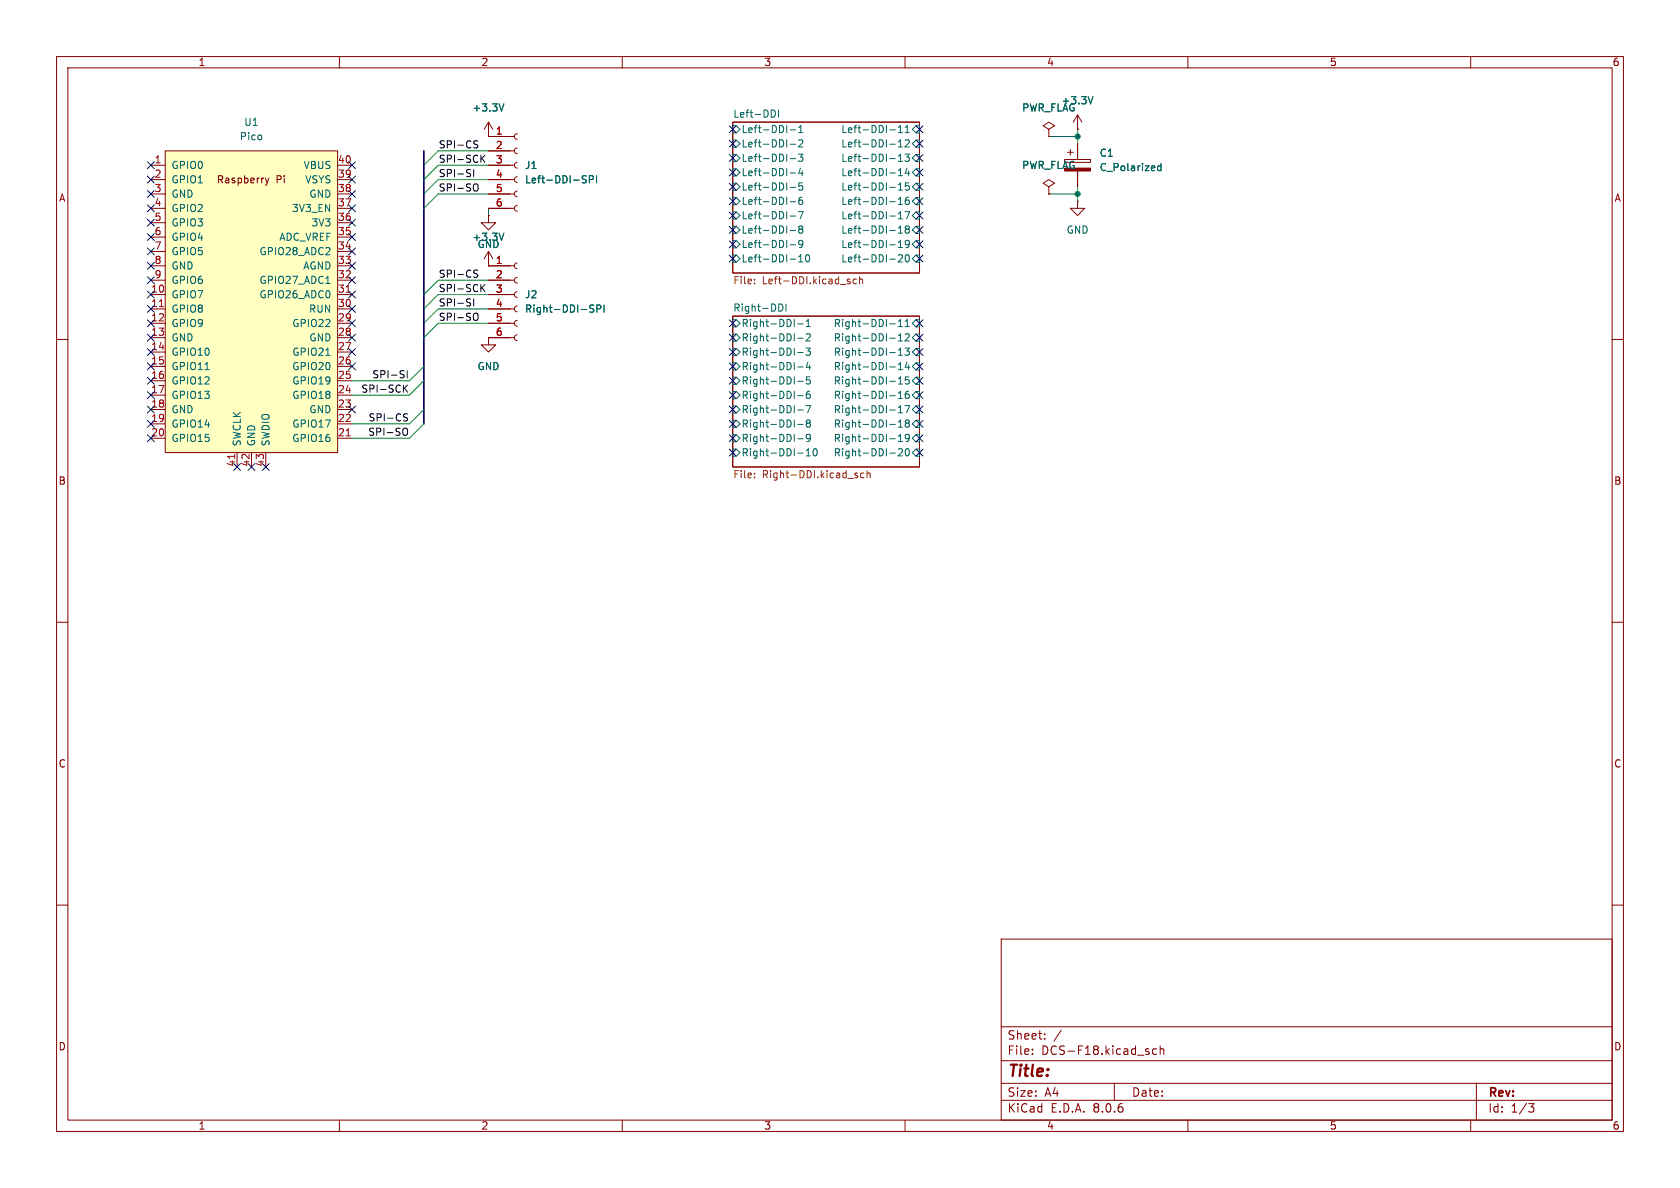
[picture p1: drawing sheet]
<svg xmlns="http://www.w3.org/2000/svg" width="297mm" height="210mm" viewBox="0 0 297 210" stroke-linecap="round" stroke-linejoin="round" font-family="sans-serif">
<g fill="none" stroke="#840000" stroke-width=".18">
<path d="M10 10h277v190h-277zM12 12h273v186h-273zM60 10v2M110 10v2M160 10v2M210 10v2M260 10v2M129.5 21.6h33.1v26.7h-33.1zM185.4 22.9l1-.7-1-.6-1 .6 1 .7v1.2M185.4 24.1h.1M188.2 28.2h4.6v.5h-4.6zM188.7 26.9h1"/>
<path d="M189.2 26.4v1M190.5 22.9h.1M190.5 20.3v2.6M190.5 25.4v2.8M190.5 30.2v2.8M190.5 20.3l-.8 1.3M190.5 20.3l.8 1.3M10 60h2M129.5 55.9h33.1v26.7h-33.1zM285 60h2M10 110h2M285 110h2"/>
<path d="M10 160h2M285 160h2M177 166h108v32h-108zM60 198v2M110 198v2M160 198v2M177 194.5h108M177 191.5h108M177 187.5h108M177 181.5h108M182.5 186.3v.1M182.5 185.5v.1"/>
<path d="M184.7 183.6v.1M184.7 182.8v.1M187.6 182.1l-1.3 2M197 191.5v3M204.5 185.5l-.5-.1-.3 .3v.4l.2 .2h.6M205.1 185.5l.2-.1 .4 .1v.9M205.1 184.9v1.5M210 198v2M260 198v2M261 191.5v6.5M270.2 195.1h1l-.5 .6 .4 .1 .1 .5-.3 .3h-.4"/>
</g>
<g fill="none" stroke="#006464" stroke-width=".18">
<path d="M136.4 19.4a.64 .64 0 0 1 .7 .7 .64 .64 0 0 1-.7 .6M137.6 19.4v1.3M193.2 17.1l-.4 1.3M129.5 32.4h.7l.6 .6-.6 .7h-.7zM129.5 37.5h.7l.6 .6-.6 .6h-.7zM129.5 34.9h.7l.6 .7-.6 .6h-.7zM129.5 24.8h.7l.6 .6-.6 .6h-.7zM129.5 29.8h.7l.6 .7-.6 .6h-.7zM129.5 22.2h.7l.6 .7-.6 .6h-.7zM129.5 27.3h.7l.6 .6-.6 .7h-.7zM139.7 33.1h1M139.7 38.2h1"/>
<path d="M139.7 35.7h1M139.7 23h1M139.7 25.5h1M139.7 30.6h1M139.7 28h1M141.1 27.2h.8l-.4 .5 .4 .2v.5l-.2 .1-.6-.1M141.1 37.4h.9l-.6 1.3M141.2 24.8l.5-.1 .2 .4-.8 .9h.8M141.2 23.4h.7M141.2 22.5l.4-.3v1.2M141.5 29.7l-.3 .9h.8M141.8 34.9h-.4a.86 .86 0 0 0 0 1.2l.5-.1v-.4l-.2-.2h-.4l-.1 .2"/>
<path d="M141.8 30.2v.9M141.9 32.3h-.6l-.1 .6 .2-.1 .4 .1 .1 .2v.4l-.2 .1-.5-.1M157.3 23h1M158.8 22.5l.4-.3v1.2M158.8 25.1l.4-.4v1.3M158.8 27.6l.4-.4v1.3M158.8 30.2l.4-.4v1.3M158.8 32.7l.4-.4v1.3M158.8 35.2l.4-.3v1.2M158.8 37.8l.4-.4v1.3M158.8 33.6h.7M158.8 36.1h.7"/>
<path d="M158.8 23.4h.7M158.8 31.1h.7M158.8 26h.7M158.8 28.5h.7M158.8 38.7h.7M160 27.2h.8l-.5 .5 .4 .2v.5l-.2 .1-.5-.1M160 37.4h.8l-.5 1.3M160 22.5l.4-.3v1.2M160 24.8l.5-.1 .3 .4-.8 .9h.8M160 23.4h.8M160.3 29.7l-.3 .9h.8M160.6 34.9h-.3a.86 .86 0 0 0 0 1.2l.4-.1 .1-.4-.3-.2h-.3l-.2 .2"/>
<path d="M160.6 30.2v.9M160.7 32.3h-.6l-.1 .6 .2-.1 .4 .1 .2 .2-.1 .4-.2 .1-.5-.1M161.9 22.2h.7v1.3h-.7l-.6-.6zM161.9 34.9h.7v1.3h-.7l-.6-.6zM161.9 29.8h.7v1.3h-.7l-.6-.6zM161.9 32.4h.7v1.3h-.7l-.6-.7zM161.9 24.8h.7v1.2h-.7l-.6-.6zM161.9 27.3h.7v1.3h-.7l-.6-.7zM161.9 37.5h.7v1.2h-.7l-.6-.6zM205.2 28.9v1.3M205.2 29.4l-.3-.1-.3 .3 .2 .5h.4M129.5 59.1h.7l.6 .6-.6 .6h-.7z"/>
<path d="M129.5 56.5h.7l.6 .7-.6 .6h-.7zM129.5 40h.7l.6 .6-.6 .7h-.7zM129.5 42.5h.7l.6 .7-.6 .6h-.7zM129.5 45.1h.7l.6 .6-.6 .7h-.7zM137.7 53.7a.64 .64 0 0 1 .7 .7 .64 .64 0 0 1-.7 .6M139 53.7v1.3M139.7 40.7h1M139.7 43.3h1M141 57.2h1M141 59.8h1M141.2 46.3h.7M141.2 45.4l.4-.4v1.3"/>
<path d="M141.4 40.5l-.2-.2 .2-.4h.3l.2 .3-.2 .3M141.4 40.5l-.2 .2 .1 .4 .1 .1h.4l.1-.2v-.4l-.2-.1M141.4 40.5h.3M141.9 43l-.2 .3-.4-.1-.1-.2 .1-.4 .4-.1 .2 .1a.84 .84 0 0 1-.3 1.2h-.3M142.5 59.1l.5-.1 .3 .4-.8 .9h.8M142.5 57.7h.8M142.5 56.8l.4-.3v1.2M142.5 45.2l.2-.2a.68 .68 0 0 1 .5 .7 .68 .68 0 0 1-.5 .6l-.2-.1-.1-.4zM157.3 57.2h1M157.3 59.8h1M158.8 57.7h.7M158.8 40.3l.4-.4v1.3"/>
<path d="M158.8 42.9l.4-.4v1.3M158.8 56.8l.4-.3v1.2M158.8 59.4l.4-.4v1.3M158.8 45.2l.5-.2 .2 .4-.7 .9h.7M158.8 41.2h.7M158.8 43.8h.7M160 56.8l.4-.3v1.2M160 57.7h.8M160 59.1l.5-.1 .3 .4-.8 .9h.8M160.2 45.1l.1-.1a.68 .68 0 0 1 .5 .7 .68 .68 0 0 1-.5 .6 .84 .84 0 0 1-.1-1.2zM160.3 40.5l-.3-.2 .3-.4h.2l.3 .3-.3 .3M160.3 40.5l-.3 .2 .1 .4 .2 .1h.3l.2-.2v-.3l-.3-.2"/>
<path d="M160.3 40.5h.2M160.8 43l-.3 .3-.3-.1-.2-.2 .2-.4 .3-.1 .2 .1a.84 .84 0 0 1-.3 1.2h-.2M161.9 56.5h.7v1.3h-.7l-.6-.6zM161.9 59.1h.7v1.2h-.7l-.6-.6zM161.9 42.5h.7v1.3h-.7l-.6-.6zM161.9 45.1h.7v1.3h-.7l-.6-.7zM161.9 40h.7v1.3h-.7l-.6-.7zM129.5 66.7h.7l.6 .6-.6 .6h-.7zM129.5 74.3h.7l.6 .6-.6 .7h-.7zM129.5 71.8h.7l.6 .6-.6 .6h-.7zM129.5 69.2h.7l.6 .7-.6 .6h-.7zM129.5 76.8h.7l.6 .7-.6 .6h-.7z"/>
<path d="M129.5 79.4h.7l.6 .6-.6 .6h-.7zM129.5 64.1h.7l.6 .7-.6 .6h-.7zM129.5 61.6h.7l.6 .6-.6 .7h-.7zM141 67.4h1M141 75h1M141 72.5h1M141 69.9h1M141 77.6h1M141 64.9h1M141 62.3h1M142.5 61.5h.8l-.5 .5 .4 .1v.6l-.2 .1-.5-.1M142.5 71.7h.8l-.5 1.3"/>
<path d="M142.5 79.7l.4-.4v1.3M142.8 74.8l-.3-.3 .3-.3h.2l.3 .3-.3 .3M142.8 74.8l-.3 .2 .1 .4 .2 .1 .3-.1 .2-.1v-.3l-.3-.2M142.8 74.8h.2M142.8 64l-.3 .9h.8M143.1 69.2h-.3a.85 .85 0 0 0 0 1.2l.4-.1 .1-.4-.3-.3-.3 .1-.2 .2M143.1 64.5v.8M143.2 66.6h-.6l-.1 .6 .2-.1 .4 .1 .2 .1-.1 .5-.2 .1-.5-.1M143.3 77.3l-.3 .3-.3-.1-.2-.2 .2-.5h.3l.2 .1a.84 .84 0 0 1-.3 1.1h-.2M143.9 79.4l.1-.1a.68 .68 0 0 1 .5 .7 .68 .68 0 0 1-.5 .6l-.1-.1-.2-.4zM157.3 67.4h1M157.3 75h1"/>
<path d="M157.3 72.5h1M157.3 69.9h1M157.3 77.6h1M157.3 64.9h1M157.3 62.3h1M158.8 67.9h.7M158.8 75.5h.7M158.8 70.4h.7M158.8 78h.7M158.8 61.9l.4-.4v1.3M158.8 64.4l.4-.3v1.2M158.8 67l.4-.4v1.3"/>
<path d="M158.8 69.5l.4-.3v1.2M158.8 72.1l.4-.4v1.3M158.8 74.6l.4-.4v1.3M158.8 77.1l.4-.3v1.2M158.8 79.4l.5-.1 .2 .4-.7 .9h.7M158.8 65.3h.7M158.8 60.3h.7M158.8 62.8h.7M158.8 73h.7M160 71.7h.8l-.5 1.3M160 61.5h.8l-.5 .5 .4 .1v.6l-.2 .1-.5-.1M160.2 79.4l.1-.1a.68 .68 0 0 1 .5 .7 .68 .68 0 0 1-.5 .6 .84 .84 0 0 1-.1-1.2z"/>
<path d="M160.3 74.8l-.3-.3 .3-.3h.2l.3 .3-.3 .3M160.3 74.8h.2M160.3 74.8l-.3 .2 .1 .4 .2 .1 .3-.1 .2-.1v-.3l-.3-.2M160.3 64l-.3 .9h.8M160.6 69.2h-.3a.86 .86 0 0 0 0 1.2l.4-.1 .1-.4-.3-.3-.3 .1-.2 .2M160.6 64.5v.8M160.7 66.6h-.6l-.1 .6 .2-.1 .4 .1 .2 .1-.1 .5-.2 .1-.5-.1M160.8 77.3l-.3 .3-.3-.1-.2-.2 .2-.5h.3l.2 .1a.84 .84 0 0 1-.3 1.1h-.2M161.9 69.2h.7v1.3h-.7l-.6-.6zM161.9 64.1h.7v1.3h-.7l-.6-.6zM161.9 66.7h.7v1.2h-.7l-.6-.6zM161.9 61.6h.7v1.3h-.7l-.6-.7z"/>
<path d="M161.9 76.8h.7v1.3h-.7l-.6-.6zM161.9 79.4h.7v1.2h-.7l-.6-.6zM161.9 71.8h.7v1.2h-.7l-.6-.6zM161.9 74.3h.7v1.3h-.7l-.6-.7zM141 80.1h1M142.5 80.6h.8M157.3 80.1h1"/>
</g>
<g fill="none" stroke="#725600" stroke-width=".18">
<path d="M133.4 49.4v.1M133.4 50v.2M150.1 49.7l.2 .2-.2 .3M150.1 49.3l.2 .1M151.4 49.4l-.4-.1-.2 .3 .1 .5h.5M152 49.4l.1-.1 .3 .1 .1 .8M152 48.9v1.3M133.4 84.3v.2M133.4 83.7v.1M151.3 84l.3 .1 .1 .2-.2 .2h-.3M151.3 83.6l.3 .1M152.7 83.7l-.3-.1-.3 .3 .2 .5h.4"/>
<path d="M153.3 83.7l.2-.1 .3 .1v.8M153.3 83.2v1.3"/>
</g>
<path d="M188.2 29.7h4.6v.5h-4.6z" fill="#840000" stroke="#840000" stroke-width=".18"/>
<path d="M29.2 26.7h30.5v53.3h-30.5z" fill="#ffffc2"/>
<g fill="none" stroke="#840000" stroke-width=".18">
<path d="M26.7 29.2h2.5M26.7 31.8h2.5M26.7 34.3h2.5M26.7 39.4h2.5M26.7 36.8h2.5M29.2 26.7h30.5v53.3h-30.5zM46.9 31.5l.3 .8M47.2 32.3l-.3 .5M47.5 31.5l-.3 .8M59.7 29.2h2.5M59.7 31.8h2.5M59.7 34.3h2.5"/>
<path d="M59.7 39.4h2.5M59.7 36.8h2.5M86.4 38.1v1.3h1.2l-1.2 1.2-1.3-1.2h1.3M86.4 38.1h.1M86.4 24.1h.1M86.4 29.2h4.5M86.4 31.8h4.5M86.4 34.3h4.5M86.4 36.8h4.5M86.4 21.6v2.5M86.4 26.7h4.5M86.4 24.1h4.5"/>
<path d="M86.4 21.6l-.8 1.3M86.4 21.6l.7 1.3M91.4 36.3l-.3 .2-.2 .3 .2 .4 .3 .1M91.4 33.8l-.3 .1-.2 .4 .2 .3 .3 .2M91.4 31.2l-.3 .2-.2 .4 .2 .3 .3 .2M91.4 28.7l-.3 .2-.2 .3 .2 .4 .3 .1M91.4 26.2l-.3 .1-.2 .4 .2 .3 .3 .2M91.4 23.6l-.3 .2-.2 .3 .2 .4 .3 .1M185.4 33l1-.6-1-.6-1 .6 1 .6v1.3M185.4 34.3h.1M185.4 24.1h.1M190.5 35.6v1.2h1.3l-1.3 1.3-1.3-1.3h1.3"/>
<path d="M190.5 35.6h.1M190.5 22.9h.1M190.5 25.4v2.8M190.5 30.2v2.8M26.7 52.1h2.5M26.7 54.6h2.5M26.7 57.2h2.5M26.7 59.7h2.5M26.7 49.5h2.5M26.7 47h2.5M26.7 44.5h2.5M26.7 41.9h2.5"/>
<path d="M59.7 52.1h2.5M59.7 54.6h2.5M59.7 57.2h2.5M59.7 59.7h2.5M59.7 49.5h2.5M59.7 47h2.5M59.7 44.5h2.5M59.7 41.9h2.5M86.4 47h.1M86.4 59.7v1.3h1.2l-1.2 1.2-1.3-1.2h1.3M86.4 59.7h.1M86.4 52.1h4.5"/>
<path d="M86.4 54.6h4.5M86.4 57.2h4.5M86.4 59.7h4.5M86.4 49.5h4.5M86.4 47h4.5M86.4 44.5l-.8 1.2M86.4 44.5v2.5M86.4 44.5l.7 1.2M91.4 59.2l-.3 .1-.2 .4 .2 .3 .3 .2M91.4 56.6l-.3 .2-.2 .4 .2 .3 .3 .2M91.4 54.1l-.3 .2-.2 .3 .2 .4 .3 .1M91.4 51.6l-.3 .1-.2 .4 .2 .3 .3 .2"/>
<path d="M91.4 49l-.3 .2-.2 .3 .2 .4 .3 .1M91.4 46.5l-.3 .1-.2 .4 .2 .3 .3 .2M26.7 62.2h2.5M26.7 64.8h2.5M26.7 67.3h2.5M26.7 69.9h2.5M26.7 72.4h2.5M26.7 74.9h2.5M26.7 77.5h2.5M59.7 62.2h2.5M59.7 64.8h2.5M59.7 67.3h2.5"/>
<path d="M59.7 69.9h2.5M59.7 72.4h2.5M59.7 74.9h2.5M59.7 77.5h2.5M41.9 80v2.6M44.4 80v2.6M47 80v2.6"/>
</g>
<path d="M28.2 54.2h.7M61.2 51.7h.7M61.2 77.1h.7M41.5 80.3v.7" fill="none" stroke="#a90000" stroke-width=".18"/>
<g fill="none" stroke="#006464" stroke-width=".18">
<path d="M89.1 18.4l-.4 1.2M193.2 17.1l-.4 1.3M103.2 31.7l.3 .1 .1 .3-.2 .2h-.3M103.2 31.1h.4M104.2 31.7h.6l.1-.2v-.3l-.7-.1v1.2M105.5 31.1v1.2M205.2 28.9v1.3M205.2 29.4l-.3-.1-.3 .3 .2 .5h.4M57.6 50.1h.7M89.1 41.2l-.4 1.3M104.4 54.5l.5 .1 .1 .3-.3 .3-.4-.1M104.4 54h.6"/>
<path d="M105.5 54.6l.6-.1 .1-.2v-.3l-.7-.1v1.3M106.8 53.9v1.3M36.3 65.3h.7M57.6 62.8h.7"/>
</g>
<g fill="none" stroke="#0f0f0f" stroke-width=".18">
<path d="M83 30.6l.2 .3-.2 .3M83 30h.2M83.7 30v1.2M83.9 25.4l.4 .2 .2 .3-.3 .3-.5-.1M83.9 24.9h.6M84 32.5a.43 .43 0 0 1 .5 .4v.5a.43 .43 0 0 1-.5 .4M85.2 28l.5 .7M85.7 27.4l-.7 .8M83 53.5l.2 .2-.2 .4M83 52.8l.2 .1M83.7 52.8v1.3M83.9 48.3l.4 .2 .2 .3-.3 .2h-.5"/>
<path d="M83.9 47.8h.6M84 55.4a.43 .43 0 0 1 .5 .4v.4a.43 .43 0 0 1-.5 .4M85.2 50.8l.5 .8M85.7 50.3l-.7 .7M71.2 66.2l.2 .2-.2 .4M71.3 65.5l.1 .1M71.4 73.7l.5 .2 .1 .3-.2 .2h-.5M71.4 73.2h.6M71.5 75.7a.43 .43 0 0 1 .5 .4v.4a.43 .43 0 0 1-.5 .5M71.5 68.6l.5 .7M72 65.5v1.3M72 68.1l-.7 .7"/>
</g>
<path d="M74.9 26.7v48.2" fill="none" stroke="#000084" stroke-width=".3"/>
<g fill="none" stroke="#009600" stroke-width=".18">
<path d="M86.4 34.3h-8.9l-2.6 2.5M86.4 29.2h-8.9l-2.6 2.6M86.4 26.7h-8.9l-2.6 2.5M86.4 31.8h-8.9l-2.6 2.5M86.4 36.8v1.3M185.4 34.3h5.1M185.4 24.1h5.1M190.5 22.9v2.5M190.5 33v2.6M86.4 54.6h-8.9l-2.6 2.6M86.4 49.5h-8.9l-2.6 2.6M86.4 52.1h-8.9l-2.6 2.5"/>
<path d="M86.4 57.2h-8.9l-2.6 2.5M74.9 64.8l-2.5 2.5h-10.2M74.9 74.9l-2.5 2.6h-10.2M74.9 72.4l-2.5 2.5h-10.2M74.9 67.3l-2.5 2.6h-10.2"/>
</g>
<g fill="none" stroke="#000084" stroke-width=".18">
<path d="M26.1 38.8l1.2 1.2M26.1 36.2l1.2 1.2M26.1 33.7l1.2 1.2M26.1 31.1l1.2 1.3M26.1 28.6l1.2 1.2M27.3 38.8l-1.2 1.2M27.3 36.2l-1.2 1.2M27.3 33.7l-1.2 1.2M27.3 31.1l-1.2 1.3M27.3 28.6l-1.2 1.2M61.6 36.2l1.2 1.2M61.6 33.7l1.2 1.2"/>
<path d="M61.6 28.6l1.2 1.2M61.6 31.1l1.2 1.3M61.6 38.8l1.2 1.2M62.8 33.7l-1.2 1.2M62.8 36.2l-1.2 1.2M62.8 28.6l-1.2 1.2M62.8 31.1l-1.2 1.3M62.8 38.8l-1.2 1.2M128.9 35l1.2 1.2M128.9 37.5l1.2 1.2M128.9 32.4l1.2 1.2M128.9 29.9l1.2 1.2"/>
<path d="M128.9 22.3l1.2 1.2M128.9 24.8l1.2 1.2M128.9 27.3l1.2 1.2M130.1 35l-1.2 1.2M130.1 37.5l-1.2 1.2M130.1 32.4l-1.2 1.2M130.1 29.9l-1.2 1.2M130.1 22.3l-1.2 1.2M130.1 24.8l-1.2 1.2M130.1 27.3l-1.2 1.2M162 22.3l1.2 1.2M162 32.4l1.2 1.2"/>
<path d="M162 24.8l1.2 1.2M162 27.3l1.2 1.2M162 29.9l1.2 1.2M162 37.5l1.2 1.2M162 35l1.2 1.2M163.2 22.3l-1.2 1.2M163.2 32.4l-1.2 1.2M163.2 24.8l-1.2 1.2M163.2 27.3l-1.2 1.2M163.2 29.9l-1.2 1.2M163.2 37.5l-1.2 1.2M163.2 35l-1.2 1.2"/>
<path d="M26.1 43.8l1.2 1.3M26.1 56.5l1.2 1.3M26.1 54l1.2 1.2M26.1 51.5l1.2 1.2M26.1 46.4l1.2 1.2M26.1 48.9l1.2 1.2M26.1 59.1l1.2 1.2M26.1 41.3l1.2 1.2M27.3 43.8l-1.2 1.3M27.3 56.5l-1.2 1.3M27.3 54l-1.2 1.2M27.3 51.5l-1.2 1.2"/>
<path d="M27.3 46.4l-1.2 1.2M27.3 48.9l-1.2 1.2M27.3 59.1l-1.2 1.2M27.3 41.3l-1.2 1.2M61.6 59.1l1.2 1.2M61.6 48.9l1.2 1.2M61.6 51.5l1.2 1.2M61.6 56.5l1.2 1.3M61.6 54l1.2 1.2M61.6 46.4l1.2 1.2M61.6 43.8l1.2 1.3M61.6 41.3l1.2 1.2"/>
<path d="M62.8 59.1l-1.2 1.2M62.8 41.3l-1.2 1.2M62.8 48.9l-1.2 1.2M62.8 51.5l-1.2 1.2M62.8 56.5l-1.2 1.3M62.8 54l-1.2 1.2M62.8 46.4l-1.2 1.2M62.8 43.8l-1.2 1.3M128.9 59.1l1.2 1.2M128.9 56.5l1.2 1.3M128.9 42.6l1.2 1.2M128.9 45.1l1.2 1.2"/>
<path d="M128.9 40l1.2 1.2M130.1 59.1l-1.2 1.2M130.1 56.5l-1.2 1.3M130.1 42.6l-1.2 1.2M130.1 45.1l-1.2 1.2M130.1 40l-1.2 1.2M162 59.1l1.2 1.2M162 56.5l1.2 1.3M162 40l1.2 1.2M162 42.6l1.2 1.2M162 45.1l1.2 1.2M163.2 59.1l-1.2 1.2"/>
<path d="M163.2 56.5l-1.2 1.3M163.2 40l-1.2 1.2M163.2 42.6l-1.2 1.2M163.2 45.1l-1.2 1.2M26.1 66.7l1.2 1.2M26.1 69.2l1.2 1.3M26.1 71.8l1.2 1.2M26.1 74.3l1.2 1.2M26.1 64.2l1.2 1.2M26.1 61.6l1.2 1.2M26.1 76.9l1.2 1.2M27.3 66.7l-1.2 1.2"/>
<path d="M27.3 69.2l-1.2 1.3M27.3 71.8l-1.2 1.2M27.3 74.3l-1.2 1.2M27.3 64.2l-1.2 1.2M27.3 61.6l-1.2 1.2M27.3 76.9l-1.2 1.2M61.6 64.2l1.2 1.2M61.6 61.6l1.2 1.2M61.6 71.8l1.2 1.2M62.8 64.2l-1.2 1.2M62.8 61.6l-1.2 1.2M62.8 71.8l-1.2 1.2"/>
<path d="M128.9 61.6l1.2 1.2M128.9 64.2l1.2 1.2M128.9 76.9l1.2 1.2M128.9 79.4l1.2 1.2M128.9 66.7l1.2 1.2M128.9 69.2l1.2 1.3M128.9 71.8l1.2 1.2M128.9 74.3l1.2 1.2M130.1 61.6l-1.2 1.2M130.1 64.2l-1.2 1.2M130.1 76.9l-1.2 1.2M130.1 79.4l-1.2 1.2"/>
<path d="M130.1 66.7l-1.2 1.2M130.1 69.2l-1.2 1.3M130.1 71.8l-1.2 1.2M130.1 74.3l-1.2 1.2M162 74.3l1.2 1.2M162 76.9l1.2 1.2M162 61.6l1.2 1.2M162 64.2l1.2 1.2M162 71.8l1.2 1.2M162 66.7l1.2 1.2M162 79.4l1.2 1.2M162 69.2l1.2 1.3"/>
<path d="M163.2 74.3l-1.2 1.2M163.2 76.9l-1.2 1.2M163.2 61.6l-1.2 1.2M163.2 64.2l-1.2 1.2M163.2 71.8l-1.2 1.2M163.2 66.7l-1.2 1.2M163.2 79.4l-1.2 1.2M163.2 69.2l-1.2 1.3M41.3 81.9l1.2 1.3M42.5 81.9l-1.2 1.3M43.8 81.9l1.3 1.3M45.1 81.9l-1.3 1.3"/>
<path d="M46.4 81.9l1.2 1.3M47.6 81.9l-1.2 1.3"/>
</g>
<g fill="#009600" stroke="#009600" stroke-width=".18">
<circle cx="190.5" cy="34.3" r=".46"/>
<circle cx="190.5" cy="24.1" r=".46"/>
</g>
<text font-size="2.8" fill="#840000" x="178" y="190.9">Title:</text>
<g font-size="2.1" fill="#840000">
<text x="178" y="184">Sheet:</text>
<text x="178" y="186.7">File:</text>
<text x="184.1" y="186.7">DCS-F18.kicad_sch</text>
<text x="178" y="196.9">KiCad</text>
<text x="178" y="194.1">Size:</text>
<text x="184.7" y="194.1">A4</text>
<text x="185.7" y="196.9">E.D.A.</text>
<text x="193.3" y="196.9">8.0.6</text>
<text x="200" y="194.1">Date:</text>
<text x="263" y="194.3">Rev:</text>
<text x="263" y="196.9">Id:</text>
<text x="267.1" y="196.9">1/3</text>
</g>
<g font-size="1.8" fill="#840000">
<text x="35" y="11.9">1</text>
<text x="85" y="11.9">2</text>
<text x="135" y="11.9">3</text>
<text x="185" y="11.9">4</text>
<text x="235" y="11.9">5</text>
<text x="285" y="11.9">6</text>
<text x="10.3" y="35.9">A</text>
<text x="38.2" y="32.6">Raspberry</text>
<text x="48.8" y="32.6">Pi</text>
<text x="285.3" y="35.9">A</text>
<text x="10.3" y="85.9">B</text>
<text x="285.3" y="85.9">B</text>
<text x="10.3" y="135.9">C</text>
<text x="285.3" y="135.9">C</text>
<text x="10.3" y="185.9">D</text>
<text x="285.3" y="185.9">D</text>
<text x="35" y="199.9">1</text>
<text x="85" y="199.9">2</text>
<text x="135" y="199.9">3</text>
<text x="185" y="199.9">4</text>
<text x="235" y="199.9">5</text>
<text x="285" y="199.9">6</text>
</g>
<g font-size="1.8" fill="#006464">
<text x="43.1" y="22.5">U1</text>
<text x="83.4" y="19.9">+3.3V</text>
<text x="129.5" y="20.9">Left-DDI</text>
<text x="131" y="23.7">Left-DDI-1</text>
<text x="148.6" y="23.7">Left-DDI-11</text>
<text x="180.6" y="19.9">PWR_FLAG</text>
<text x="187.6" y="18.6">+3.3V</text>
<text x="42.3" y="25">Pico</text>
<text x="131" y="26.3">Left-DDI-2</text>
<text x="131" y="28.8">Left-DDI-3</text>
<text x="148.6" y="26.3">Left-DDI-12</text>
<text x="148.6" y="28.8">Left-DDI-13</text>
<text x="194.3" y="27.9">C1</text>
<text x="30.2" y="30.1">GPIO0</text>
<text x="30.2" y="32.6">GPIO1</text>
<text x="30.2" y="35.2">GND</text>
<text x="53.6" y="30.1">VBUS</text>
<text x="53.9" y="32.6">VSYS</text>
<text x="54.6" y="35.2">GND</text>
<text x="92.7" y="30.1">J1</text>
<text x="92.7" y="32.6">Left-DDI-SPI</text>
<text x="131" y="33.9">Left-DDI-5</text>
<text x="131" y="31.3">Left-DDI-4</text>
<text x="148.6" y="31.3">Left-DDI-14</text>
<text x="148.6" y="33.9">Left-DDI-15</text>
<text x="180.6" y="30.1">PWR_FLAG</text>
<text x="194.3" y="30.5">C_Polarized</text>
<text x="30.2" y="37.7">GPIO2</text>
<text x="30.2" y="40.2">GPIO3</text>
<text x="51.5" y="37.7">3V3_EN</text>
<text x="55" y="40.2">3V3</text>
<text x="131" y="41.5">Left-DDI-8</text>
<text x="131" y="39">Left-DDI-7</text>
<text x="131" y="36.4">Left-DDI-6</text>
<text x="148.6" y="36.4">Left-DDI-16</text>
<text x="148.6" y="39">Left-DDI-17</text>
<text x="148.6" y="41.5">Left-DDI-18</text>
<text x="188.5" y="41.5">GND</text>
<text x="30.2" y="42.8">GPIO4</text>
<text x="30.2" y="45.3">GPIO5</text>
<text x="30.2" y="47.9">GND</text>
<text x="45.8" y="45.3">GPIO28_ADC2</text>
<text x="49.3" y="42.8">ADC_VREF</text>
<text x="53.5" y="47.9">AGND</text>
<text x="83.4" y="42.8">+3.3V</text>
<text x="84.3" y="44">GND</text>
<text x="131" y="44">Left-DDI-9</text>
<text x="131" y="46.6">Left-DDI-10</text>
<text x="148.6" y="44">Left-DDI-19</text>
<text x="148.6" y="46.6">Left-DDI-20</text>
<text x="30.2" y="52.9">GPIO7</text>
<text x="30.2" y="50.4">GPIO6</text>
<text x="45.8" y="52.9">GPIO26_ADC0</text>
<text x="45.8" y="50.4">GPIO27_ADC1</text>
<text x="92.7" y="52.9">J2</text>
<text x="30.2" y="55.5">GPIO8</text>
<text x="30.2" y="58">GPIO9</text>
<text x="51.6" y="58">GPIO22</text>
<text x="54.5" y="55.5">RUN</text>
<text x="92.7" y="55.5">Right-DDI-SPI</text>
<text x="129.5" y="55.2">Right-DDI</text>
<text x="131" y="58">Right-DDI-1</text>
<text x="147.3" y="58">Right-DDI-11</text>
<text x="30.2" y="60.6">GND</text>
<text x="30.2" y="63.1">GPIO10</text>
<text x="30.2" y="65.6">GPIO11</text>
<text x="51.6" y="65.6">GPIO20</text>
<text x="51.6" y="63.1">GPIO21</text>
<text x="54.6" y="60.6">GND</text>
<text x="84.3" y="65.6">GND</text>
<text x="131" y="60.6">Right-DDI-2</text>
<text x="131" y="65.6">Right-DDI-4</text>
<text x="131" y="63.1">Right-DDI-3</text>
<text x="147.3" y="65.6">Right-DDI-14</text>
<text x="147.3" y="60.6">Right-DDI-12</text>
<text x="147.3" y="63.1">Right-DDI-13</text>
<text x="30.2" y="68.2">GPIO12</text>
<text x="30.2" y="70.7">GPIO13</text>
<text x="51.6" y="70.7">GPIO18</text>
<text x="51.6" y="68.2">GPIO19</text>
<text x="131" y="68.2">Right-DDI-5</text>
<text x="131" y="70.7">Right-DDI-6</text>
<text x="147.3" y="70.7">Right-DDI-16</text>
<text x="147.3" y="68.2">Right-DDI-15</text>
<text x="30.2" y="73.3">GND</text>
<text x="30.2" y="75.8">GPIO14</text>
<text x="51.6" y="75.8">GPIO17</text>
<text x="54.6" y="73.3">GND</text>
<text x="131" y="75.8">Right-DDI-8</text>
<text x="131" y="73.3">Right-DDI-7</text>
<text x="147.3" y="73.3">Right-DDI-17</text>
<text x="147.3" y="75.8">Right-DDI-18</text>
<text x="30.2" y="78.3">GPIO15</text>
<text x="42.8" y="79" transform="rotate(-90 42.8 79)">SWCLK</text>
<text x="45.3" y="79" transform="rotate(-90 45.3 79)">GND</text>
<text x="47.9" y="79" transform="rotate(-90 47.9 79)">SWDIO</text>
<text x="51.6" y="78.3">GPIO16</text>
<text x="131" y="78.3">Right-DDI-9</text>
<text x="131" y="80.9">Right-DDI-10</text>
<text x="147.3" y="78.3">Right-DDI-19</text>
<text x="147.3" y="80.9">Right-DDI-20</text>
</g>
<g font-size="1.8" fill="#a90000">
<text x="87.6" y="23.9">1</text>
<text x="27.2" y="29">1</text>
<text x="59.6" y="29">40</text>
<text x="87.6" y="26.4">2</text>
<text x="87.6" y="29">3</text>
<text x="27.2" y="31.5">2</text>
<text x="27.2" y="34">3</text>
<text x="59.6" y="34">38</text>
<text x="59.6" y="31.5">39</text>
<text x="87.6" y="31.5">4</text>
<text x="87.6" y="34">5</text>
<text x="27.2" y="36.6">4</text>
<text x="27.2" y="39.1">5</text>
<text x="27.2" y="41.7">6</text>
<text x="59.6" y="41.7">35</text>
<text x="59.6" y="39.1">36</text>
<text x="59.6" y="36.6">37</text>
<text x="87.6" y="36.6">6</text>
<text x="27.2" y="44.2">7</text>
<text x="27.2" y="46.7">8</text>
<text x="59.6" y="46.7">33</text>
<text x="59.6" y="44.2">34</text>
<text x="87.6" y="46.7">1</text>
<text x="26.6" y="51.8">10</text>
<text x="27.2" y="49.3">9</text>
<text x="59.6" y="51.8">31</text>
<text x="59.6" y="49.3">32</text>
<text x="87.6" y="49.3">2</text>
<text x="87.6" y="51.8">3</text>
<text x="26.6" y="54.4">11</text>
<text x="26.6" y="56.9">12</text>
<text x="26.6" y="59.4">13</text>
<text x="59.6" y="59.4">28</text>
<text x="59.6" y="56.9">29</text>
<text x="59.6" y="54.4">30</text>
<text x="87.6" y="54.4">4</text>
<text x="87.6" y="56.9">5</text>
<text x="87.6" y="59.4">6</text>
<text x="26.6" y="62">14</text>
<text x="26.6" y="64.5">15</text>
<text x="59.6" y="64.5">26</text>
<text x="59.6" y="62">27</text>
<text x="26.6" y="67.1">16</text>
<text x="26.6" y="69.6">17</text>
<text x="59.6" y="69.6">24</text>
<text x="59.6" y="67.1">25</text>
<text x="26.6" y="72.1">18</text>
<text x="26.6" y="74.7">19</text>
<text x="26.6" y="77.2">20</text>
<text x="59.6" y="77.2">21</text>
<text x="59.6" y="74.7">22</text>
<text x="59.6" y="72.1">23</text>
<text x="41.7" y="82.6" transform="rotate(-90 41.7 82.6)">41</text>
<text x="44.2" y="82.6" transform="rotate(-90 44.2 82.6)">42</text>
<text x="46.7" y="82.6" transform="rotate(-90 46.7 82.6)">43</text>
</g>
<g font-size="1.8" fill="#0f0f0f">
<text x="77.5" y="26.3">SPI-CS</text>
<text x="77.5" y="28.9">SPI-SCK</text>
<text x="77.5" y="33.9">SPI-SO</text>
<text x="77.5" y="31.4">SPI-SI</text>
<text x="77.5" y="49.2">SPI-CS</text>
<text x="77.5" y="51.7">SPI-SCK</text>
<text x="77.5" y="56.8">SPI-SO</text>
<text x="77.5" y="54.3">SPI-SI</text>
<text x="63.8" y="69.5">SPI-SCK</text>
<text x="65.7" y="67">SPI-SI</text>
<text x="65" y="77.1">SPI-SO</text>
<text x="65.1" y="74.6">SPI-CS</text>
</g>
<g font-size="1.8" fill="#725600">
<text x="129.5" y="50.6">File:</text>
<text x="134.8" y="50.6">Left-DDI.kicad_sch</text>
<text x="129.5" y="84.9">File:</text>
<text x="134.8" y="84.9">Right-DDI.kicad_sch</text>
</g>
</svg>
